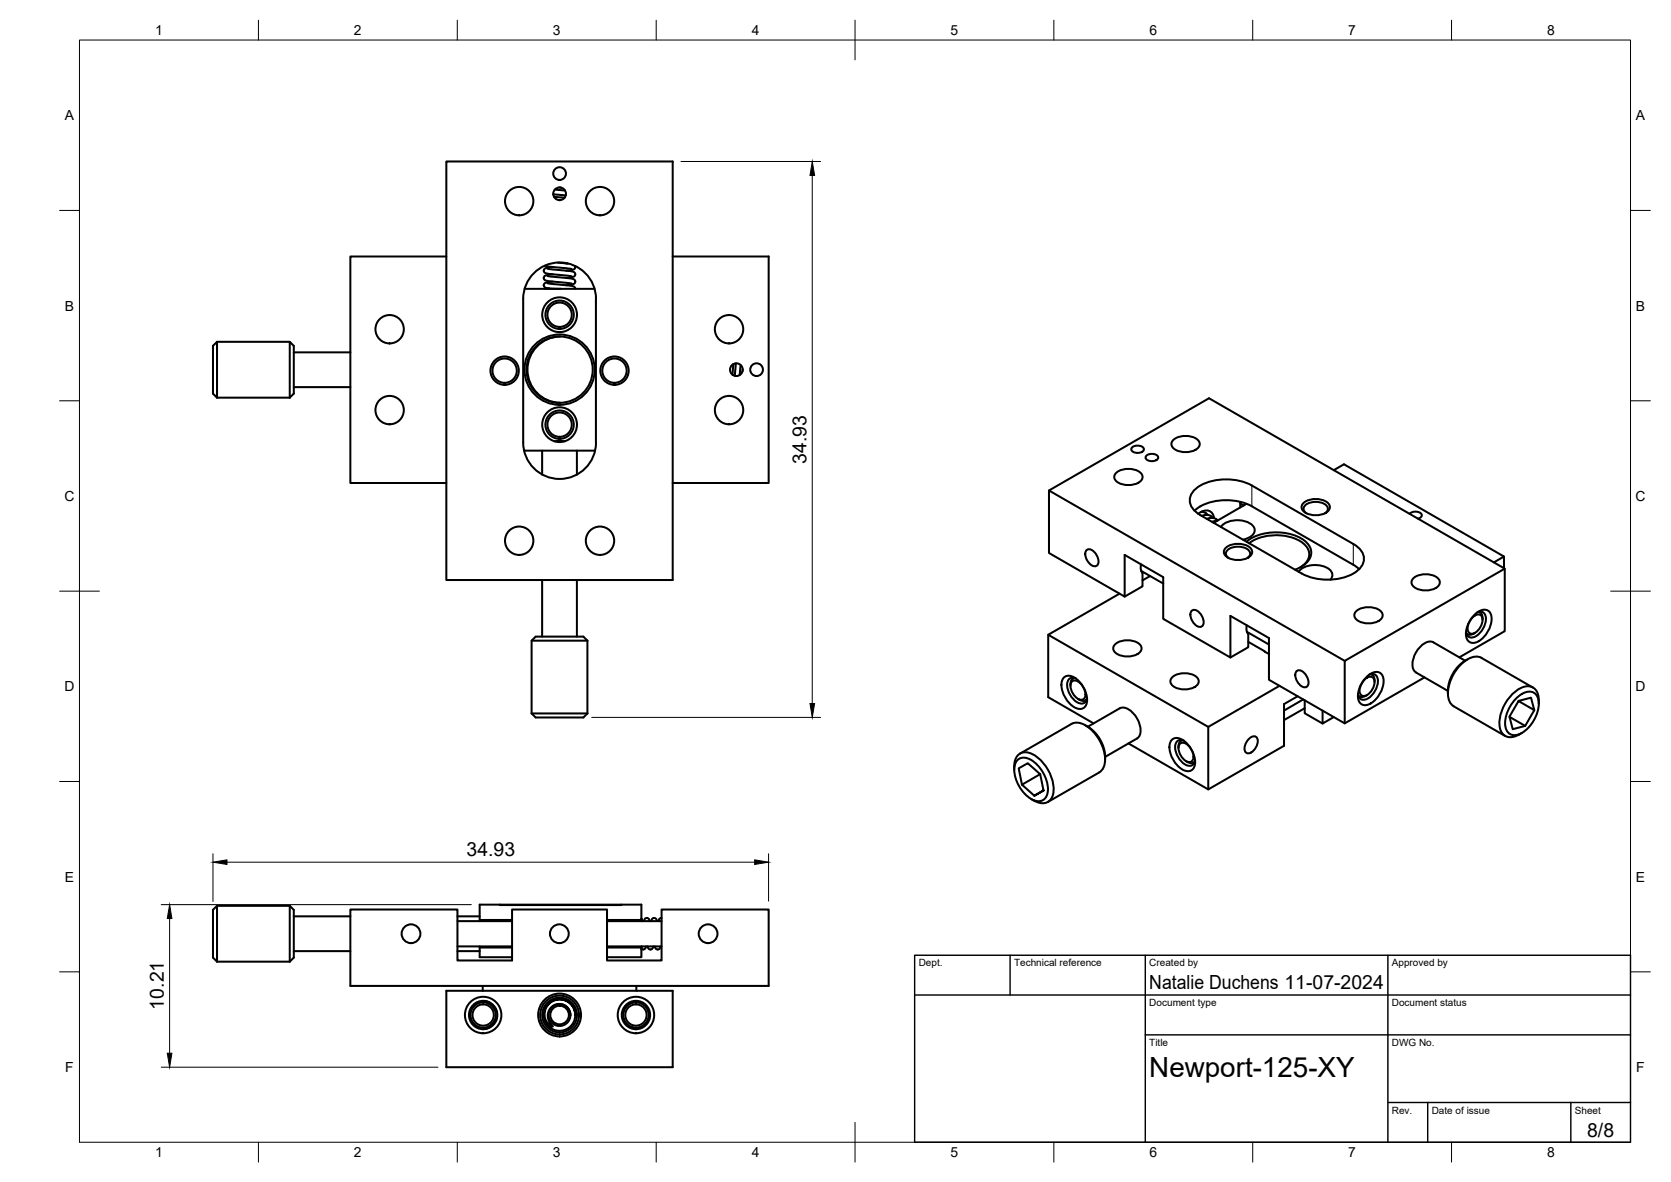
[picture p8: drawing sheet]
<svg xmlns="http://www.w3.org/2000/svg" width="420mm" height="297mm" viewBox="0 0 420 297" stroke-linecap="round" stroke-linejoin="round" font-family="sans-serif">
<!-- layer: Visible -->
<g fill="none" stroke="#000" stroke-width=".51">
<path d="M112.2 40.6h56.9v105.2h-56.9zM139.1 48.8l3.1 .3M139.3 49.5l2.6 .2M139.5 47.6l2.5 .3M140.6 47.1l.5 .1M112.2 64.5h-24.1v56.9h24.1M131.9 72.6h17.6M134.2 68.6a9.2 9.2 0 0 1 10-1.9 9.2 9.2 0 0 1 5.7 8.4v36.1a9.2 9.2 0 0 1-9.2 9.2 9.2 9.2 0 0 1-9.1-9.2v-36.1a9.1 9.1 0 0 1 2.6-6.5zM137 66.7l1.5 .4 5.2 .5M137.6 69.3l3.5 .4a7.2 7.2 0 0 1 3.4 .7l.1 .5a1.2 1.2 0 0 1-1.4 .7l-.8 .1M137.6 67.5l3.5 .4a7.2 7.2 0 0 1 3.4 .6l.1 .7a1.29 1.29 0 0 1-1.4 .6l-.8 .1M137.6 71.2l3.5 .4a7.2 7.2 0 0 1 3.4 .6l.2 .4"/>
<path d="M138.1 72.5l2.9 .1M138.1 72.5l-1.2 .1M139 67.1l-1.1 .1a.8 .8 0 0 0-1 .4 .8 .8 0 0 0 .1 1l1.1 .2 5.6 .6M139 68.9l-.8 .1a1.13 1.13 0 0 0-1.5 .9 1.27 1.27 0 0 0 1.6 .8l5.4 .6M139 70.8l-1.4 .1a.77 .77 0 0 0-.9 .9 .77 .77 0 0 0 1 .6l.4 .1M140.3 66l2.5 .2M142.5 66.2h-.1M144.6 66.9v.5a2.68 2.68 0 0 1-2.2 .6M169.1 64.5h24.2v56.9h-24.2M54.6 85.9h18.3l1 1v12l-1 1M54.6 85.9v14M54.6 85.9l-1 1v12l1 1"/>
<path d="M54.6 99.9h18.3M72.9 85.9v14M73.9 88.5h14.2M73.9 97.3h14.2M140.8 84.6a8.3 8.3 0 0 0-8.2 8.3 8.3 8.3 0 0 0 8.2 8.3M184.4 91.5l-.2 2.7M185 91.3l-.3 3.2M186.2 91.7l-.2 2.6M186.7 92.8v.5M131.8 113.2h17.8M136.3 113.2v6M139.4 110.9h2.6"/>
<path d="M145.1 113.2v6M280.7 118.8a5 5 0 0 1 6.4 .4 1.71 1.71 0 0 1-1.4 2.4 5 5 0 0 1-5.3-1.1 1.33 1.33 0 0 1 .3-1.7zM284.6 112.5a2.08 2.08 0 0 1 3 .3 1.38 1.38 0 0 1-1.8 1 .96 .96 0 0 1-1-.3 .96 .96 0 0 1-.2-1zM288.2 114.6a2.08 2.08 0 0 1 3 .2 1.38 1.38 0 0 1-1.8 1.1 .96 .96 0 0 1-1-.3 .96 .96 0 0 1-.2-1zM295.1 110.5a5 5 0 0 1 6.4 .4 1.71 1.71 0 0 1-1.4 2.4 5 5 0 0 1-5.4-1.1 1.33 1.33 0 0 1 .4-1.7zM335.4 118.2l2.5-1.5 40.3 23.2-2.6 1.4M263.8 123.3l40.2-23.2 74.4 42.8v15.7l-11.5 6.6M273.1 138.4a1.47 1.47 0 0 1 2.3 .6l.3 .5a2.09 2.09 0 0 1 0 2.7 2.08 2.08 0 0 1-2.3-1.4 2.64 2.64 0 0 1-.3-2.4zM301.3 129.1a2.38 2.38 0 0 1 3.6 .1l.4 1M302 128.6l1.1 .3 .6 .5M302.2 129.7a2.32 2.32 0 0 1 2.8 .5M302.3 128.5l.1 .2"/>
<path d="M303.4 130.4a2.35 2.35 0 0 1 2.8 .4M306 130.9l-1.3 .2M307 132.4a6 6 0 0 1 7.5-.8 1.87 1.87 0 0 1 1 1.9 1.87 1.87 0 0 1-1.5 1.6l-1.4 .5M308.3 137.6a5 5 0 0 1 6.4 .4 1.71 1.71 0 0 1-1.4 2.4 5 5 0 0 1-5.4-1 1.33 1.33 0 0 1 .4-1.8zM311.8 126.1v1.4M311.8 126.5l.9 .5M313.4 136.1a13 13 0 0 1 14.8-.1 3.4 3.4 0 0 1 0 5.8l-2.6 1.4M313.4 126.6l-8.2 4.8M314.1 136.5a12.4 12.4 0 0 1 13.7 .1 3.2 3.2 0 0 1-.1 5.5l-.7 .5M314.8 127.2l25.5 14.7 1.5 1.1M314.8 122l25.5 14.7a4.1 4.1 0 0 1 2.5 4.8 8.2 8.2 0 0 1-6.7 4 14.2 14.2 0 0 1-8.8-1.4l-25.5-14.6M314.8 122a14 14 0 0 0-13.9 .6 3.6 3.6 0 0 0 0 6.3l.9 .5"/>
<path d="M314.8 127.2a13.4 13.4 0 0 0-14.4 1.1M327.8 126.4a5 5 0 0 1 6.4 .4 1.71 1.71 0 0 1-1.4 2.3 5 5 0 0 1-5.4-1 1.33 1.33 0 0 1 .4-1.7zM328.5 129a1.29 1.29 0 0 1-.7-1.3 1.29 1.29 0 0 1 .9-1.1 4.3 4.3 0 0 1 5 .7 1.22 1.22 0 0 1-.5 1.7M354.4 129.1a2.08 2.08 0 0 1 3.1 .3 .97 .97 0 0 1-1 .9M378.2 139.9v2.9M136.3 145.8v14.2M145.1 145.8v14.2M263.6 159.5v15.7l11.4 6.6M281.5 149.2l-17.9 10.3 40.2 23.2 17.9-10.4M286.9 141.8l-.1 1.1 .5 1.1M286.9 143.5l5.6 3.1M287.3 144v3.3l-4.5 2.6"/>
<path d="M289.2 144.8l-1.9 1M299.5 153.6a1.47 1.47 0 0 1 2.3 .6l.4 .5a2.09 2.09 0 0 1 0 2.7 2.08 2.08 0 0 1-2.4-1.3 2.64 2.64 0 0 1-.3-2.5zM308.9 140.3a1.29 1.29 0 0 1-.7-1.3 1.29 1.29 0 0 1 1-1.1 4.3 4.3 0 0 1 5 .7 1.22 1.22 0 0 1-.6 1.7M313.5 157.1l-.1 1.1 .5 1.2v3.3l-4.5 2.5M313.5 158.8l5.6 3.2M326.5 143.7a6 6 0 0 1 8.1-.2 1.59 1.59 0 0 1-.1 2.2M341.1 153.5a5 5 0 0 1 6.4 .5 1.71 1.71 0 0 1-1.4 2.3 5 5 0 0 1-5.4-1 1.33 1.33 0 0 1 .4-1.8zM355.4 145.3a5 5 0 0 1 6.4 .4 1.71 1.71 0 0 1-1.4 2.3 5 5 0 0 1-5.3-1 1.33 1.33 0 0 1 .3-1.7zM368.7 159.2a1.39 1.39 0 0 0 1.8 0M368.7 159.3l.2 .1M370.1 155.4a1.6 1.6 0 0 1 2.4-.6 3.5 3.5 0 0 1-2.6 4.5 1.61 1.61 0 0 1-.7-2.4zM370.6 154.7a3.1 3.1 0 0 1 3.5-1.3 3.1 3.1 0 0 1 .7 3.7 6.2 6.2 0 0 1-4.2 4.5 1.92 1.92 0 0 1-2-2.3 7.2 7.2 0 0 1 2-4.6z"/>
<path d="M370.9 159l-.4 .2M371.4 153.9a1.52 1.52 0 0 1 1.7 .1 1.52 1.52 0 0 1 .5 1.6 5.1 5.1 0 0 1-3.4 4.6 1.38 1.38 0 0 1-1.6-1.4M371.8 153.8a1.66 1.66 0 0 1 1 2M371.9 153.8l.2 .1M378.4 142.9l-40.3 23.2v15.7M133.7 161h14M133.7 179.3h14M133.7 179.3l1 1h12l1-1M147.7 161l-1-1h-12l-1 1v18.3M147.7 161v18.3M267.4 170.3a2.35 2.35 0 0 1 3.4 .4 6.5 6.5 0 0 1 2.3 6.5 1.91 1.91 0 0 1-3 .5 6.5 6.5 0 0 1-3-6.9zM269.4 171.4a1.6 1.6 0 0 1 2.5 .6l.8 1.5a1.61 1.61 0 0 1-.7 2.4 3.5 3.5 0 0 1-2.6-4.5z"/>
<path d="M270 170.4l-.2 .1M270.1 170.4a1.68 1.68 0 0 0-.9 2M270.5 170.5a1.52 1.52 0 0 0-1.7 .1 1.52 1.52 0 0 0-.5 1.6 5.1 5.1 0 0 0 3.5 4.6 1.38 1.38 0 0 0 1.5-1.4M271 175.6l.4 .2M273.2 175.9l-.2 .1M273.2 175.8a1.39 1.39 0 0 1-1.8 0M280.4 161.9a5 5 0 0 1 6.4 .4 1.71 1.71 0 0 1-1.4 2.3 5 5 0 0 1-5.3-1 1.33 1.33 0 0 1 .3-1.7zM281.5 178l-8 4.6M281.5 178a2.97 2.97 0 0 1 3.4 1.2 5.9 5.9 0 0 1 1.7 5.6l-.7 .8M294.8 170.1a5 5 0 0 1 6.4 .5 1.71 1.71 0 0 1-1.4 2.3 5 5 0 0 1-5.3-1 1.33 1.33 0 0 1 .3-1.8zM313.9 161.3l5.2 3.1M325.9 168.8a1.47 1.47 0 0 1 2.3 .6l.3 .5a2.09 2.09 0 0 1 0 2.7 2.08 2.08 0 0 1-2.3-1.3 2.64 2.64 0 0 1-.3-2.5z"/>
<path d="M326.3 175l-3.4 1.9v10.5l-19.1 11-20.1-11.6M327.7 175.8l-4.8 2.8M328.1 176v3.2l4.4 2.6M328.1 178l-5.2 3M332.5 178.6v3.2l2.9-1.6M338.1 166.1l-74.3-42.8v15.7l19 10.9v-10.4l9.7 5.5v10.5l16.9 9.7v-10.4l9.7 5.5v10.5l19 11 20.1-11.6M341.5 174.8a1.39 1.39 0 0 0 1.9 .1M341.5 174.9l.3 .1M342.9 171a1.6 1.6 0 0 1 2.5-.6 3.5 3.5 0 0 1-2.6 4.5 1.61 1.61 0 0 1-.8-2.4zM343.4 170.3a3.1 3.1 0 0 1 3.6-1.2 3.1 3.1 0 0 1 .6 3.7 6.2 6.2 0 0 1-4.2 4.4 1.92 1.92 0 0 1-2-2.3 7.2 7.2 0 0 1 2-4.6zM343.7 174.7l-.3 .2M344.3 169.5a1.52 1.52 0 0 1 1.7 .2 1.52 1.52 0 0 1 .5 1.6 5.1 5.1 0 0 1-3.5 4.6 1.38 1.38 0 0 1-1.6-1.5"/>
<path d="M344.7 169.4a1.66 1.66 0 0 1 .9 2M344.7 169.4l.3 .1M356 169l8 4.6M360.4 161.4l8 4.6M360.4 161.4a2.97 2.97 0 0 0-3.3 1.2 5.9 5.9 0 0 0-1.7 5.6l.7 .8M364 173.4v.9M365.5 177.5l12.9 7.4M369 165.7a9.3 9.3 0 0 0-4.9 7.7M381.3 175.4a3.8 3.8 0 0 1 4.6-1.2 4.5 4.5 0 0 1 .5 5.2 8.2 8.2 0 0 1-5.2 5.3 2.47 2.47 0 0 1-2.8-3 9.5 9.5 0 0 1 2.9-6.3zM381.8 176.2l4 2.3-.8-3.2-3.2 .8-2.3 4 .9 3.1 3.1-.8 2.3-3.9M385.4 172.8l-12.9-7.5a4 4 0 0 0-4.2 .9 10.3 10.3 0 0 0-4 9.7l.7 1.2 .5 .4M386.9 176.9a3.9 3.9 0 0 0-1.8-4.3 5.2 5.2 0 0 0-5 2 9.4 9.4 0 0 0-2.7 9.1 2.95 2.95 0 0 0 4.6 .9"/>
<path d="M255 193.4a4 4 0 0 1 1.8-4.2 5.2 5.2 0 0 1 5.1 2 9.4 9.4 0 0 1 2.7 9.1 2.95 2.95 0 0 1-4.6 .9M256 190.8a3.2 3.2 0 0 1 3.9 .6 9.1 9.1 0 0 1 3.5 7.8 2.49 2.49 0 0 1-1.6 2.1 2.49 2.49 0 0 1-2.5-.5 9.1 9.1 0 0 1-4.2-8.2l.2-.7zM256.5 189.4l12.9-7.5a4 4 0 0 1 4.3 .9 10.3 10.3 0 0 1 3.9 9.7l-.7 1.2-.5 .4M261.5 194.5l-4.5 2.7M262.4 198.7l-.8-4.1-3.2-2.8-2.3 1.3 .9 4.1 3.1 2.8 2.3-1.3-2.3 1.3M272.9 182.3l.7 .4M273.6 182.7a9.4 9.4 0 0 1 4.3 7.3M276.4 194.1l-12.9 7.4M277.9 190v.9M285.9 185.6l-8 4.6M294.6 186a2.35 2.35 0 0 1 3.3 .3 6.5 6.5 0 0 1 2.4 6.5 1.91 1.91 0 0 1-3 .6 6.5 6.5 0 0 1-3-7zM296.6 187a1.6 1.6 0 0 1 2.4 .6l.9 1.5a1.61 1.61 0 0 1-.7 2.4 3.5 3.5 0 0 1-2.6-4.5z"/>
<path d="M297.2 186l-.2 .1M297.3 186a1.68 1.68 0 0 0-1 2M297.7 186.1a1.52 1.52 0 0 0-1.7 .2 1.52 1.52 0 0 0-.5 1.6 5.1 5.1 0 0 0 3.4 4.6 1.38 1.38 0 0 0 1.6-1.5M298.2 191.3l.4 .2a1.49 1.49 0 0 0 1.8 0M300.4 191.5l-.3 .2M303.8 182.7v15.7M314.1 185.6a1.19 1.19 0 0 1 1.7-.5 1.19 1.19 0 0 1 .4 1.7l-.4 1.1a2.08 2.08 0 0 1-2.4 1.3 2.28 2.28 0 0 1 .3-3.2zM379.6 180.2l3.9 2.2M382.7 184.2l-.7 .4M259.2 200.8l.7 .4M54.6 227.6h18.3l1 1v12.1l-1 1M54.6 227.6v14.1"/>
<path d="M54.6 227.6l-1 1v12.1l1 1M72.9 227.6v14.1M73.9 230.3h14.2M73.9 239h14.2M88.1 228.6h26.9v12.8h13.8v-12.8h23.8v12.8h13.7v-12.8h27v19.2h-105.2zM115 230.3h5.6M115 239h5.6M115 231.5h13.8M115 237.8h13.8M120.6 237.8v2.7h8.2M120.6 231.5v-4.2h40.7v4.2M120.6 238.1h8.2"/>
<path d="M120.6 231.2h8.2M125.7 227.3h30.5M152.6 238.1h8.7M152.6 231.2h8.7M152.6 231.5h13.7M152.6 237.8h13.7M161.3 238.4v-.6v2.7h-8.7M161.3 230.9l.2 .6M161.3 230.9h.1M161.3 238.4h.1M161.3 230.9l.1 .6M161.9 231.5a.73 .73 0 0 1 .7-.8 .73 .73 0 0 1 .8 .8"/>
<path d="M162.4 237.8a.7 .7 0 0 1-.3 .7 .7 .7 0 0 1-.8-.1M162.8 237.8a.72 .72 0 0 0 .8 .8 .72 .72 0 0 0 .7-.8M163.7 231.5a.72 .72 0 0 1 .8-.8 .72 .72 0 0 1 .7 .8M164.7 237.8a.72 .72 0 0 0 .7 .8 .72 .72 0 0 0 .7-.8M166.3 230.7l-.4 .1-.3 .7M54.6 241.7h18.3M112.2 249h56.9v19.2h-56.9zM121.4 251.5l.1 .1a1.5 1.5 0 0 1 1.5 .7M121.4 247.8v1.2M122.8 251.8l2 1.9M123 257.9a1.5 1.5 0 0 1-1.5 .6l-.1 .1M124.3 253.6l.6 .6"/>
<path d="M124.8 256.4l-2 2M124.9 255.9l-.6 .6M143.4 255.1a2.91 2.91 0 0 0-4.1-2.5 2.91 2.91 0 0 0-.8 4.7l.5 .7a3.6 3.6 0 0 1-1.9-4.4 3.6 3.6 0 0 1 4.2-2.4 3.9 3.9 0 0 1 3.4 3.9 4 4 0 0 0-5.8-3.6 4 4 0 0 0-.4 6.8 4 4 0 0 0 6.1-2.9l.1-.3M156.4 255.5l.4 .5M156.8 254.2l-.4 .4M159 258.1l.3 .4h.7v.1M160 251.5v.2h-.7l-.3 .3M160 247.8v1.2"/>
<circle cx="130.5" cy="50.5" r="3.6"/>
<circle cx="140.7" cy="48.7" r="1.6"/>
<circle cx="140.7" cy="43.6" r="1.6"/>
<circle cx="150.9" cy="50.5" r="3.6"/>
<circle cx="140.7" cy="79.1" r="4.4"/>
<circle cx="140.7" cy="79.1" r="3.6"/>
<circle cx="140.7" cy="79.1" r="3.1"/>
<circle cx="98" cy="82.7" r="3.6"/>
<circle cx="126.9" cy="93.2" r="3.6"/>
<circle cx="126.9" cy="93.2" r="3.1"/>
<circle cx="140.7" cy="92.9" r="8.3"/>
<circle cx="140.7" cy="92.9" r="8.8"/>
<circle cx="154.5" cy="93.2" r="3.6"/>
<circle cx="154.5" cy="93.2" r="3.1"/>
<circle cx="183.3" cy="82.7" r="3.6"/>
<circle cx="185.2" cy="92.9" r="1.6"/>
<circle cx="190.2" cy="92.9" r="1.6"/>
<circle cx="98" cy="103.1" r="3.6"/>
<circle cx="140.7" cy="106.7" r="4.4"/>
<circle cx="140.7" cy="106.7" r="3.6"/>
<circle cx="140.7" cy="106.7" r="3.1"/>
<circle cx="183.3" cy="103.1" r="3.6"/>
<circle cx="130.5" cy="135.9" r="3.6"/>
<circle cx="150.9" cy="135.9" r="3.6"/>
<circle cx="103.3" cy="234.6" r="2.36"/>
<circle cx="140.6" cy="234.6" r="2.36"/>
<circle cx="178" cy="234.6" r="2.36"/>
<circle cx="121.5" cy="255.1" r="2.68"/>
<circle cx="121.5" cy="255.1" r="3.2"/>
<circle cx="121.5" cy="255.1" r="4.6"/>
<circle cx="121.5" cy="255.1" r="3.6"/>
<circle cx="140.7" cy="255.1" r="2.75"/>
<circle cx="140.7" cy="255.1" r="2.34"/>
<circle cx="140.7" cy="255.1" r="4.4"/>
<circle cx="140.7" cy="255.1" r="4.9"/>
<circle cx="140.7" cy="255.1" r="5.4"/>
<circle cx="159.9" cy="255.1" r="2.68"/>
<circle cx="159.9" cy="255.1" r="3.2"/>
<circle cx="159.9" cy="255.1" r="4.6"/>
<circle cx="159.9" cy="255.1" r="3.6"/>
</g>
<!-- layer: Visible Narrow -->
<path d="M301.9 128.7l1.2 .2M304.4 129.7a2.27 2.27 0 0 0-2.1 .1M305.7 130.4a2.27 2.27 0 0 0-2.1 .1M305.9 130.9l-1 .3M314.8 122v5.2M340.3 136.7v5.2" fill="none" stroke="#000" stroke-width=".25"/>
<!-- layer: BORDER -->
<g fill="none" stroke="#000" stroke-width=".25">
<path d="M20 10.1h390v276.9h-390zM65 5.1v5M115 5.1v5M165 5.1v5M215 5.1v10M265 5.1v5M315 5.1v5M365 5.1v5M15 52.9h5M410 52.9h5M15 100.7h5M410 100.7h5"/>
<path d="M15 148.6h10M405 148.6h10M15 196.4h5M410 196.4h5M15 244.2h5M410 244.2h5M65 287v5M115 287v5M165 287v5M215 282.1v9.9M265 287v5M315 287v5"/>
<path d="M365 287v5"/>
</g>
<!-- layer: TITLEBLOCK -->
<path d="M230 240.1h180v46.9h-180zM230 250h180M254 240.1v9.9M288 240.1v46.9M349 240.1v46.9M288 260.1h122M349 277.1h61M359 277.1v9.9M395 277.1v9.9" fill="none" stroke="#000" stroke-width=".36"/>
<!-- layer: FD_Dimensions -->
<path d="M171.2 40.6h35.1M204.2 44.1v132.7M148.8 180.3h57.5M53.6 214.6v12M57.1 216.7h132.7M193.3 214.6v11.8M40.5 227.3h78M42.7 230.8v33.9M40.5 268.2h69.6" fill="none" stroke="#000" stroke-width=".25"/>
<path d="M204.2 40.6l.6 3.5h-1.1zM203.7 176.8h1.1l-.6 3.5zM53.6 216.7l3.5-.6v1.1zM189.8 216.1l3.5 .6-3.5 .5zM42.7 227.3l.5 3.5h-1.1zM42.1 264.7h1.1l-.5 3.5z" fill="#000" stroke="#000" stroke-width=".25"/>
<text font-size="7" x="289" y="270.6">Newport-125-XY</text>
<g font-size="4.9">
<text x="202.8" y="116.6" transform="rotate(-90 202.8 116.6)">34.93</text>
<text x="117.3" y="215.2">34.93</text>
<text x="289" y="248.5">Natalie Duchens 11-07-2024</text>
<text x="41.2" y="253.7" transform="rotate(-90 41.2 253.7)">10.21</text>
<text x="399.1" y="285.7">8/8</text>
</g>
<g font-size="3.5">
<text x="39" y="8.8">1</text>
<text x="89" y="8.8">2</text>
<text x="139" y="8.8">3</text>
<text x="189" y="8.8">4</text>
<text x="239" y="8.8">5</text>
<text x="289" y="8.8">6</text>
<text x="339" y="8.8">7</text>
<text x="389" y="8.8">8</text>
<text x="16.3" y="30.2">A</text>
<text x="411.3" y="30.2">A</text>
<text x="16.3" y="78">B</text>
<text x="411.3" y="78">B</text>
<text x="16.2" y="125.9">C</text>
<text x="411.2" y="125.9">C</text>
<text x="16.2" y="173.7">D</text>
<text x="411.2" y="173.7">D</text>
<text x="16.3" y="221.6">E</text>
<text x="411.3" y="221.6">E</text>
<text x="16.4" y="269.4">F</text>
<text x="411.4" y="269.4">F</text>
<text x="39" y="290.8">1</text>
<text x="89" y="290.8">2</text>
<text x="139" y="290.8">3</text>
<text x="189" y="290.8">4</text>
<text x="239" y="290.8">5</text>
<text x="289" y="290.8">6</text>
<text x="339" y="290.8">7</text>
<text x="389" y="290.8">8</text>
</g>
<g font-size="2.5">
<text x="231" y="242.9">Dept.</text>
<text x="255" y="242.9">Technical reference</text>
<text x="289" y="242.9">Created by</text>
<text x="350" y="242.9">Approved by</text>
<text x="289" y="252.8">Document type</text>
<text x="350" y="252.8">Document status</text>
<text x="289" y="262.9">Title</text>
<text x="350" y="262.9">DWG No.</text>
<text x="350" y="279.9">Rev.</text>
<text x="360" y="279.9">Date of issue</text>
<text x="396" y="279.9">Sheet</text>
</g>
</svg>
